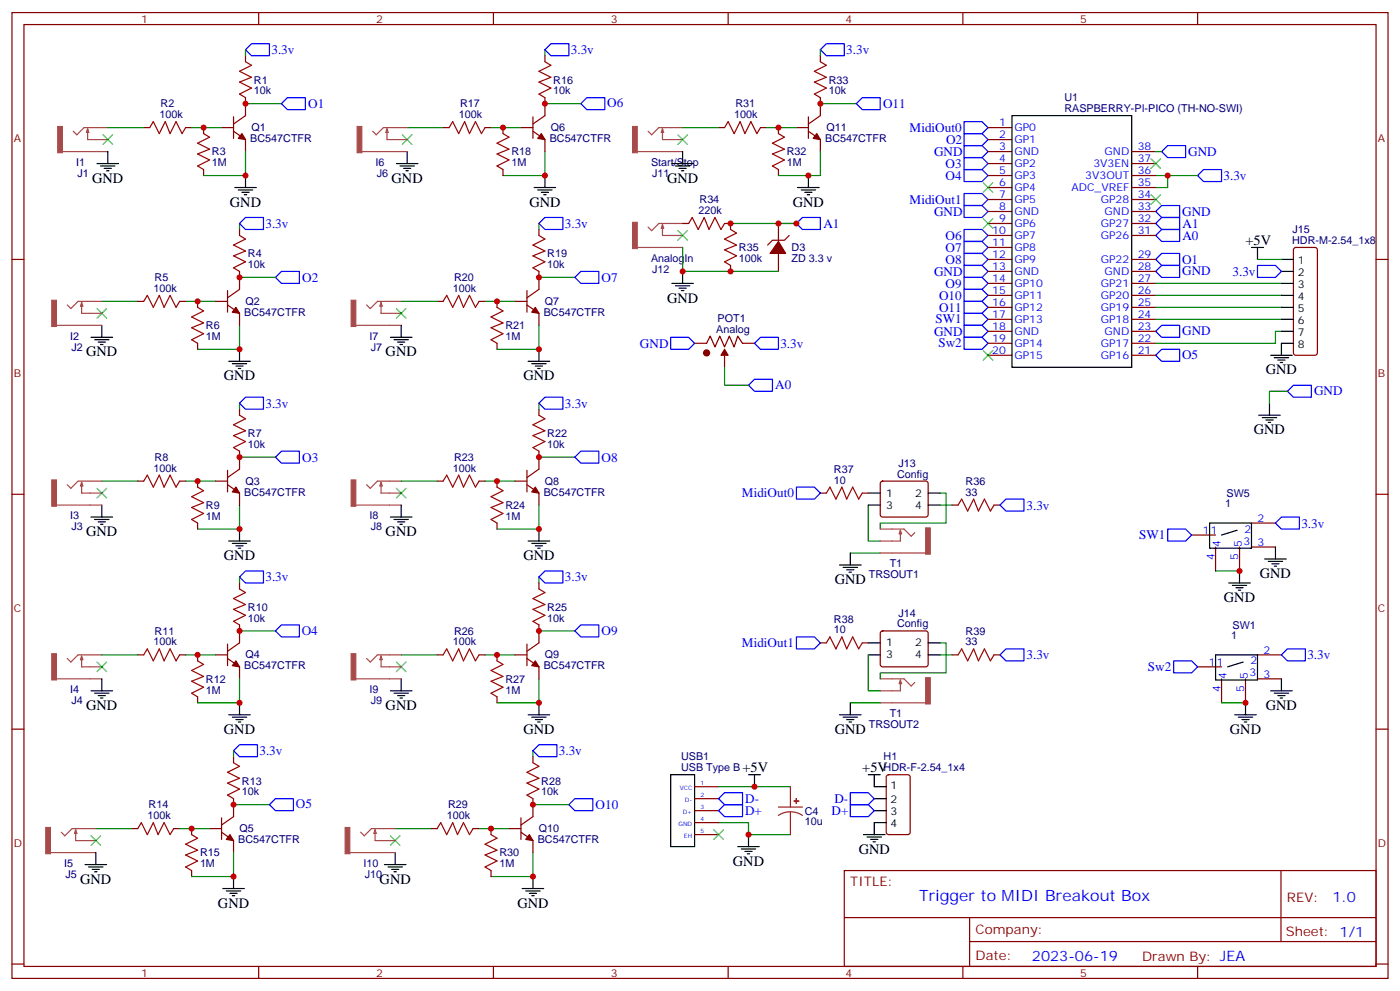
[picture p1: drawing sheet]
<svg xmlns="http://www.w3.org/2000/svg" width="412mm" height="292mm" viewBox="0 0 412 292" stroke-linecap="round" stroke-linejoin="round" font-family="sans-serif">
<g fill="none" stroke="#870000" stroke-width=".35">
<path d="M3.5 3.7h405.4v284.3h-405.4zM7.1 7.2h398.2v277.3h-398.2zM72.3 16.4v1.8M76.2 3.7v3.5M145.3 3.7v3.5M160.5 16.4v1.8M214.5 3.7v3.5M283.6 3.7v3.5M352.8 3.7v3.5M42.3 37.6h1.8M54.7 37.6h1.7M60 37.6v1.7"/>
<path d="M65.3 37.6h3.5M68.8 38.6l3.5 2.5v3.5M68.8 34.4v6.3M72.3 28.8v5.2l-3.5 2.5M130.5 37.6h1.8M142.9 37.6h1.7M148.2 37.6v1.7M153.5 37.6h3.5M157 34.4v6.3M157 38.6l3.5 2.5v3.5M160.5 28.8v5.2l-3.5 2.5M60 49.9v1.8"/>
<path d="M148.2 49.9v1.8M3.5 76.4h3.6M70.6 67.6v1.7M70.6 79.9v5.3l-3.6 2.5M158.7 67.6v1.7M158.7 79.9v5.3l-3.5 2.5M405.3 76.4h3.6M40.6 88.7h1.7M52.9 88.7h1.8M58.2 88.7v1.8M63.5 88.7h3.5M67 89.8l3.6 2.5v3.5"/>
<path d="M67 85.5v6.4M128.8 88.7h1.7M141.1 88.7h1.8M146.4 88.7v1.8M151.7 88.7h3.5M155.2 89.8l3.5 2.5v3.5M155.2 85.5v6.4M58.2 101.1v1.7M146.4 101.1v1.7M204.6 101.1h3.5M213.4 104.6v3.5M218.7 101.1h3.5"/>
<path d="M67 138.5v6.3M70.6 120.5v1.7M70.6 132.8v5.3l-3.6 2.5M155.2 138.5v6.3M158.7 120.5v1.7M158.7 132.8v5.3l-3.5 2.5M3.5 145.5h3.6M40.6 141.6h1.7M52.9 141.6h1.8M58.2 141.6v1.8M58.2 154v1.8M63.5 141.6h3.5"/>
<path d="M67 142.7l3.6 2.5v3.5M128.8 141.6h1.7M141.1 141.6h1.8M146.4 141.6v1.8M146.4 154v1.8M151.7 141.6h3.5M155.2 142.7l3.5 2.5v3.5M405.3 145.5h3.6M70.6 171.6v1.8M158.7 171.6v1.8M40.6 192.8h1.7M52.9 192.8h1.8"/>
<path d="M58.2 192.8v1.8M63.5 192.8h3.5M67 193.9l3.6 2.4v3.5M67 189.6v6.4M70.6 184v5.3l-3.6 2.4M128.8 192.8h1.7M141.1 192.8h1.8M146.4 192.8v1.8M151.7 192.8h3.5M155.2 193.9l3.5 2.4v3.5M155.2 189.6v6.4M158.7 184v5.3l-3.5 2.4"/>
<path d="M3.5 214.7h3.6M58.2 205.1v1.8M146.4 205.1v1.8M405.3 214.7h3.6M68.8 222.8v1.7M68.8 235.1v5.3l-3.5 2.5M157 222.8v1.7M157 235.1v5.3l-3.5 2.5M38.8 243.9h1.8M51.2 243.9h1.7M56.4 243.9v1.8M56.4 256.3v1.8"/>
<path d="M61.7 243.9h3.6M65.3 245l3.5 2.5v3.5M65.3 240.8v6.3M127 243.9h1.8M139.3 243.9h1.8M144.6 243.9v1.8M144.6 256.3v1.8M149.9 243.9h3.6M153.5 245l3.5 2.5v3.5M153.5 240.8v6.3M248.7 256.3h156.6v28.2h-156.6zM377.3 256.3v20.9"/>
<path d="M248.7 270.1h156.5M285.6 277.2h119.6M285.6 270.1v14.2M3.5 283.8h3.6M76.2 284.5v3.5M145.3 284.5v3.5M214.5 284.5v3.5M283.6 284.5v3.5M352.8 284.5v3.5M405.3 283.8h3.6"/>
</g>
<g fill="#870000" stroke="#870000" stroke-width=".35">
<path d="M71.3 39.3l1 1.8-2.1-.4z"/>
<path d="M69.5 90.5l1.1 1.8-2.2-.4z"/>
<path d="M69.5 143.4l1.1 1.8-2.2-.4z"/>
<path d="M69.5 194.6l1.1 1.7-2.2-.3z"/>
<path d="M67.7 245.7l1.1 1.8-2.1-.4z"/>
<path d="M155.9 245.7l1.1 1.8-2.1-.4z"/>
<path d="M157.7 194.6l1 1.7-2.1-.3z"/>
<path d="M157.7 143.4l1 1.8-2.1-.4z"/>
<path d="M157.7 90.5l1 1.8-2.1-.4z"/>
<path d="M159.5 39.3l1 1.8-2.1-.4z"/>
</g>
<g fill="none" stroke="#a64a4a" stroke-width=".35">
<path d="M25.8 37.9v3.2h5.9M25.8 37.9l.4 1.1h-.7zM31.7 37.6h-6.9l-2.2 2.1-1-1.1M114 37.9v3.2h5.9M114 37.9l.4 1.1h-.7zM119.9 37.6h-7l-2.1 2.1-1-1.1M18.4 44.6h13.3M106.6 44.6h13.3M16.6 95.8h13.4M24 89.1v3.2h6M24 89.1l.4 1h-.7zM30 88.7h-7l-2.1 2.1-1.1-1"/>
<path d="M104.8 95.8h13.4M112.2 89.1v3.2h6M112.2 89.1l.4 1h-.7zM118.2 88.7h-7l-2.1 2.1-1.1-1M16.6 148.7h13.4M24 142v3.2h6M24 142l.4 1.1h-.7zM30 141.6h-7l-2.1 2.2-1.1-1.1M104.8 148.7h13.4M112.2 142v3.2h6M112.2 142l.4 1.1h-.7zM118.2 141.6h-7l-2.1 2.2-1.1-1.1"/>
<path d="M16.6 199.8h13.4M24 193.1v3.2h6M24 193.1l.4 1.1h-.7zM30 192.8h-7l-2.1 2.1-1.1-1M104.8 199.8h13.4M112.2 193.1v3.2h6M112.2 193.1l.4 1.1h-.7zM118.2 192.8h-7l-2.1 2.1-1.1-1M14.9 251h13.3M22.3 244.3v3.2h5.9M22.3 244.3l.3 1.1h-.7zM28.2 243.9h-7l-2.1 2.2-1.1-1.1"/>
<path d="M103.1 251h13.3M110.5 244.3v3.2h5.9M110.5 244.3l.3 1.1h-.7zM116.4 243.9h-7l-2.1 2.2-1.1-1.1"/>
</g>
<g fill="#a64a4a" stroke="#a64a4a" stroke-width=".29">
<path d="M17 37.2h1.4v7.8h-1.4z"/>
<path d="M15.2 88.4h1.4v7.7h-1.4z"/>
<path d="M15.2 141.3h1.4v7.7h-1.4z"/>
<path d="M15.2 192.4h1.4v7.8h-1.4z"/>
<path d="M13.5 243.6h1.4v7.8h-1.4z"/>
<path d="M101.7 243.6h1.4v7.8h-1.4z"/>
<path d="M103.4 192.4h1.4v7.8h-1.4z"/>
<path d="M103.4 141.3h1.4v7.7h-1.4z"/>
<path d="M103.4 88.4h1.4v7.7h-1.4z"/>
<path d="M105.2 37.2h1.4v7.8h-1.4z"/>
</g>
<g fill="none" stroke="#a10000" stroke-width=".35">
<path d="M72.3 18.2l1.8 1-3.5 1.8 3.5 1.8-3.5 1.4 3.5 1.7-3.5 1.8 1.7 1.1M160.5 18.2l1.8 1-3.6 1.8 3.6 1.8-3.6 1.4 3.6 1.7-3.6 1.8 1.8 1.1M44.1 37.6l1.1-1.8 1.7 3.5 1.8-3.5 1.4 3.5 1.8-3.5 1.7 3.5 1.1-1.7M60 39.3l1.7 1.1-3.5 1.8 3.5 1.7-3.5 1.4 3.5 1.8-3.5 1.8 1.8 1M132.3 37.6l1-1.8 1.8 3.5 1.8-3.5 1.4 3.5 1.8-3.5 1.7 3.5 1.1-1.7M148.2 39.3l1.7 1.1-3.5 1.8 3.5 1.7-3.5 1.4 3.5 1.8-3.5 1.8 1.8 1M70.6 69.3l1.7 1.1-3.5 1.7 3.5 1.8-3.5 1.4 3.5 1.8-3.5 1.7 1.8 1.1M158.7 69.3l1.8 1.1-3.5 1.7 3.5 1.8-3.5 1.4 3.5 1.8-3.5 1.7 1.7 1.1M42.3 88.7l1.1-1.7 1.8 3.5 1.7-3.5 1.4 3.5 1.8-3.5 1.8 3.5 1-1.8M58.2 90.5l1.8 1-3.6 1.8 3.6 1.8-3.6 1.4 3.6 1.7-3.6 1.8 1.8 1.1M130.5 88.7l1.1-1.7 1.7 3.5 1.8-3.5 1.4 3.5 1.8-3.5 1.8 3.5 1-1.8M146.4 90.5l1.8 1-3.6 1.8 3.6 1.8-3.6 1.4 3.6 1.7-3.6 1.8 1.8 1.1"/>
<path d="M70.6 122.2l1.7 1.1-3.5 1.8 3.5 1.7-3.5 1.4 3.5 1.8-3.5 1.8 1.8 1M158.7 122.2l1.8 1.1-3.5 1.8 3.5 1.7-3.5 1.4 3.5 1.8-3.5 1.8 1.7 1M42.3 141.6l1.1-1.7 1.8 3.5 1.7-3.5 1.4 3.5 1.8-3.5 1.8 3.5 1-1.8M58.2 143.4l1.8 1.1-3.6 1.7 3.6 1.8-3.6 1.4 3.6 1.8-3.6 1.7 1.8 1.1M130.5 141.6l1.1-1.7 1.7 3.5 1.8-3.5 1.4 3.5 1.8-3.5 1.8 3.5 1-1.8M146.4 143.4l1.8 1.1-3.6 1.7 3.6 1.8-3.6 1.4 3.6 1.8-3.6 1.7 1.8 1.1M70.6 173.4l1.7 1-3.5 1.8 3.5 1.8-3.5 1.4 3.5 1.8-3.5 1.7 1.8 1.1M158.7 173.4l1.8 1-3.5 1.8 3.5 1.8-3.5 1.4 3.5 1.8-3.5 1.7 1.7 1.1M42.3 192.8l1.1-1.8 1.8 3.6 1.7-3.6 1.4 3.6 1.8-3.6 1.8 3.6 1-1.8M58.2 194.6l1.8 1-3.6 1.8 3.6 1.7-3.6 1.5 3.6 1.7-3.6 1.8 1.8 1M130.5 192.8l1.1-1.8 1.7 3.6 1.8-3.6 1.4 3.6 1.8-3.6 1.8 3.6 1-1.8M146.4 194.6l1.8 1-3.6 1.8 3.6 1.7-3.6 1.5 3.6 1.7-3.6 1.8 1.8 1"/>
<path d="M68.8 224.5l1.8 1.1-3.6 1.8 3.6 1.7-3.6 1.4 3.6 1.8-3.6 1.8 1.8 1M157 224.5l1.7 1.1-3.5 1.8 3.5 1.7-3.5 1.4 3.5 1.8-3.5 1.8 1.8 1M40.6 243.9l1-1.7 1.8 3.5 1.8-3.5 1.4 3.5 1.7-3.5 1.8 3.5 1.1-1.8M56.4 245.7l1.8 1.1-3.5 1.7 3.5 1.8-3.5 1.4 3.5 1.8-3.5 1.7 1.7 1.1M128.8 243.9l1-1.7 1.8 3.5 1.7-3.5 1.5 3.5 1.7-3.5 1.8 3.5 1-1.8M144.6 245.7l1.8 1.1-3.5 1.7 3.5 1.8-3.5 1.4 3.5 1.8-3.5 1.7 1.7 1.1"/>
</g>
<g fill="none" stroke="#3c3" stroke-width=".35">
<path d="M30.3 39.7l2.9 2.8M33.2 39.7l-2.9 2.8M118.5 39.7l2.9 2.8M121.4 39.7l-2.9 2.8M28.6 90.8l2.8 2.9M31.4 90.8l-2.8 2.9M116.8 90.8l2.8 2.9M119.6 90.8l-2.8 2.9M28.6 143.8l2.8 2.8M31.4 143.8l-2.8 2.8M116.8 143.8l2.8 2.8M119.6 143.8l-2.8 2.8"/>
<path d="M28.6 194.9l2.8 2.8M31.4 194.9l-2.8 2.8M116.8 194.9l2.8 2.8M119.6 194.9l-2.8 2.8M26.8 246.1l2.8 2.8M29.6 246.1l-2.8 2.8M115 246.1l2.8 2.8M117.8 246.1l-2.8 2.8"/>
</g>
<g fill="none" stroke="#008700" stroke-width=".35">
<path d="M72.3 14.6v1.8M160.5 14.6v1.8M31.7 37.6h10.6M56.4 37.6h8.9M72.3 30.5h10.6M119.9 37.6h10.6M144.6 37.6h8.9M160.5 30.5h10.6M72.3 44.6v7.1h-12.3M160.5 44.6v7.1h-12.3M340.4 51.7h12.4M70.6 65.8v1.8"/>
<path d="M158.7 65.8v1.8M30 88.7h10.6M54.7 88.7h8.8M70.6 95.8v7h-12.4M70.6 81.7h10.5M118.2 88.7h10.6M142.9 88.7h8.8M158.7 95.8v7h-12.3M158.7 81.7h10.6M70.6 118.7v1.8M158.7 118.7v1.8M70.6 134.6h10.5"/>
<path d="M158.7 134.6h10.6M30 141.6h10.6M54.7 141.6h8.8M70.6 148.7v7.1h-12.4M118.2 141.6h10.6M142.9 141.6h8.8M158.7 148.7v7.1h-12.3M70.6 169.9v1.7M158.7 169.9v1.7M30 192.8h10.6M54.7 192.8h8.8M70.6 199.8v7.1h-12.4"/>
<path d="M70.6 185.7h10.5M118.2 192.8h10.6M142.9 192.8h8.8M158.7 199.8v7.1h-12.3M158.7 185.7h10.6M68.8 221v1.8M68.8 236.9h10.6M157 236.9h10.6M157 221v1.8M28.2 243.9h10.6M52.9 243.9h8.8M68.8 251v7.1h-12.4"/>
<path d="M116.4 243.9h10.6M141.1 243.9h8.8M157 251v7.1h-12.4"/>
</g>
<g fill="none" stroke="#000" stroke-width=".35">
<path d="M28.6 48.2h6.3M29.6 48.9h4.3M30.7 49.6h2.1M31.4 50.3h.7M31.7 44.6v3.6M69.1 55.2h6.4M70.2 55.9h4.2M71.3 56.6h2.1M72 57.3h.7M72.3 51.7v3.5M116.8 48.2h6.3M117.8 48.9h4.3"/>
<path d="M118.9 49.6h2.1M119.6 50.3h.7M119.9 44.6v3.6M157.3 55.2h6.4M158.4 55.9h4.2M159.5 56.6h2.1M160.2 57.3h.7M160.5 51.7v3.5M26.8 99.3h6.4M30 95.8v3.5M115 99.3h6.4M118.2 95.8v3.5"/>
<path d="M27.9 100h4.2M28.9 100.7h2.1M29.6 101.4h.7M67.4 106.4h6.3M68.4 107.1h4.3M69.5 107.8h2.1M70.2 108.5h.7M70.6 102.8v3.6M116.1 100h4.2M117.1 100.7h2.1M117.8 101.4h.7M155.6 106.4h6.3"/>
<path d="M156.6 107.1h4.3M157.7 107.8h2.1M158.4 108.5h.7M158.7 102.8v3.6M373.9 118.7v3.5M370.8 122.2h6.3M371.8 122.9h4.3M372.9 123.6h2.1M373.6 124.4h.7M26.8 152.2h6.4M27.9 152.9h4.2M28.9 153.6h2.1"/>
<path d="M29.6 154.3h.7M30 148.7v3.5M67.4 159.3h6.3M68.4 160h4.3M70.6 155.8v3.5M115 152.2h6.4M116.1 152.9h4.2M117.1 153.6h2.1M117.8 154.3h.7M118.2 148.7v3.5M155.6 159.3h6.3M156.6 160h4.3"/>
<path d="M158.7 155.8v3.5M69.5 160.7h2.1M70.2 161.4h.7M157.7 160.7h2.1M158.4 161.4h.7M30 199.8v3.6M118.2 199.8v3.6M26.8 203.4h6.4M27.9 204.1h4.2M28.9 204.8h2.1M29.6 205.5h.7M67.4 210.4h6.3"/>
<path d="M68.4 211.1h4.3M69.5 211.8h2.1M70.2 212.5h.7M70.6 206.9v3.5M115 203.4h6.4M116.1 204.1h4.2M117.1 204.8h2.1M117.8 205.5h.7M155.6 210.4h6.3M156.6 211.1h4.3M157.7 211.8h2.1M158.4 212.5h.7"/>
<path d="M158.7 206.9v3.5M25 254.5h6.4M26.1 255.2h4.2M27.2 255.9h2.1M27.9 256.6h.7M28.2 251v3.5M68.8 258.1v3.5M113.2 254.5h6.4M114.3 255.2h4.2M115.4 255.9h2.1M116.1 256.6h.7M116.4 251v3.5"/>
<path d="M157 258.1v3.5M65.6 261.6h6.4M66.7 262.3h4.2M67.7 263h2.1M68.4 263.7h.7M153.8 261.6h6.4M154.9 262.3h4.2M155.9 263h2.1M156.6 263.7h.7"/>
</g>
<g fill="none" stroke="#00f" stroke-width=".35">
<path d="M72.3 14.6l1.8-1.7h5.3v3.5h-5.3zM160.5 14.6l1.8-1.7h5.3v3.5h-5.3zM84.7 28.8h5.3v3.5h-5.3l-1.8-1.8zM172.9 28.8h5.3v3.5h-5.3l-1.8-1.8zM284 42.9h5.3l1.7 1.7-1.7 1.8h-5.3zM342.2 44.6l1.8-1.7h5.2v3.5h-5.2zM354.5 49.9h5.3v3.5h-5.3l-1.7-1.7zM70.6 65.8l1.7-1.8h5.3v3.6h-5.3zM158.7 65.8l1.8-1.8h5.3v3.6h-5.3zM284 78.1h5.3l1.7 1.8-1.7 1.8h-5.3zM284 60.5h5.3l1.7 1.8-1.7 1.7h-5.3zM340.4 62.3l1.8-1.8h5.3v3.5h-5.3z"/>
<path d="M342.2 78.1h5.3v3.6h-5.3l-1.8-1.8zM81.1 81.7l1.8-1.8h5.3v3.5h-5.3zM169.3 81.7l1.8-1.8h5.3v3.5h-5.3zM284 95.8h5.3l1.7 1.7-1.7 1.8h-5.3zM342.2 95.8h5.3v3.5h-5.3l-1.8-1.8zM70.6 118.7l1.7-1.8h5.3v3.6h-5.3zM158.7 118.7l1.8-1.8h5.3v3.6h-5.3zM379.2 115.2l1.8-1.8h5.3v3.5h-5.3zM81.1 134.6l1.8-1.8h5.3v3.5h-5.3zM169.3 134.6l1.8-1.8h5.3v3.5h-5.3zM70.6 169.9l1.7-1.8h5.3v3.5h-5.3zM158.7 169.9l1.8-1.8h5.3v3.5h-5.3z"/>
<path d="M81.1 185.7l1.8-1.7h5.3v3.5h-5.3zM169.3 185.7l1.8-1.7h5.3v3.5h-5.3zM68.8 221l1.8-1.7h5.2v3.5h-5.2zM79.4 236.9l1.7-1.8h5.3v3.6h-5.3zM157 221l1.7-1.7h5.3v3.5h-5.3zM169.3 235.1h5.3v3.6h-5.3l-1.7-1.8z"/>
</g>
<circle cx="208.1" cy="103.9" r=".88" fill="#600" stroke="#600" stroke-width=".35"/>
<path d="M208.1 101.1l1.1-2.1 1.4 3.1 1.4-3.1 1.4 3.1 1.4-3.1 1.5 3.1 1-3.1 1.4 2.1" fill="none" stroke="#600" stroke-width=".35"/>
<path d="M213.4 102.8l1.1 1.8h-2.1z" fill="#600" stroke="#603" stroke-width=".35"/>
<g fill="none" stroke="#00f" stroke-width=".35">
<path d="M241.7 14.6l1.7-1.7h5.3v3.5h-5.3zM252.2 30.5l1.8-1.7h5.3v3.5h-5.3zM284 35.8h5.3l1.7 1.8-1.7 1.7h-5.3zM284 39.3h5.3l1.7 1.8-1.7 1.8h-5.3zM284 57h5.3l1.7 1.7-1.7 1.8h-5.3zM284 46.4h5.3l1.7 1.8-1.7 1.7h-5.3zM284 49.9h5.3l1.7 1.8-1.7 1.7h-5.3zM234.6 65.8l1.8-1.8h5.3v3.6h-5.3zM284 67.6h5.3l1.7 1.7-1.7 1.8h-5.3zM284 71.1h5.3l1.7 1.7-1.7 1.8h-5.3zM284 74.6h5.3l1.7 1.8-1.7 1.7h-5.3zM340.4 69.3l1.8-1.7h5.3v3.5h-5.3z"/>
<path d="M340.4 76.4l1.8-1.8h5.3v3.5h-5.3zM342.2 64h5.3v3.6h-5.3l-1.8-1.8zM370.4 78.1h5.3l1.8 1.8-1.8 1.8h-5.3zM197.6 99.3h5.2l1.8 1.8-1.8 1.7h-5.2zM284 81.7h5.3l1.7 1.7-1.7 1.8h-5.3zM284 85.2h5.3l1.7 1.8-1.7 1.7h-5.3zM284 88.7h5.3l1.7 1.8-1.7 1.8h-5.3zM284 92.3h5.3l1.7 1.7-1.7 1.8h-5.3zM284 99.3h5.3l1.7 1.8-1.7 1.7h-5.3zM220.5 113.4l1.7-1.7h5.3v3.5h-5.3zM222.2 101.1l1.8-1.8h5.3v3.5h-5.3zM342.2 102.8h5.3v3.6h-5.3l-1.8-1.8z"/>
<path d="M234.6 143.4h5.3l1.8 1.8-1.8 1.7h-5.3zM294.6 148.7l1.7-1.8h5.3v3.6h-5.3zM344 155.8h5.2l1.8 1.7-1.8 1.8h-5.2zM377.5 152.2h5.3v3.6h-5.3l-1.8-1.8zM234.6 187.5h5.3l1.8 1.8-1.8 1.7h-5.3zM294.6 192.8l1.7-1.8h5.3v3.6h-5.3zM345.7 194.6h5.3l1.8 1.7-1.8 1.8h-5.3zM377.5 192.8l1.7-1.8h5.3v3.6h-5.3zM211.7 235.1l1.7-1.7h5.3v3.5h-5.3zM211.7 238.7l1.7-1.8h5.3v3.5h-5.3zM250.5 233.4h5.3l1.7 1.7-1.7 1.8h-5.3zM250.5 236.9h5.3l1.7 1.8-1.7 1.7h-5.3z"/>
</g>
<g fill="none" stroke="#008700" stroke-width=".35">
<path d="M241.7 14.6v1.8M201.1 37.6h10.6M225.8 37.6h8.8M241.7 30.5h10.5M241.7 44.6v7.1h-12.4M340.4 44.6h1.8M344 51.7v3.5h-3.6M201.1 72.8v7.1h28.2M215.2 65.8h19.4M370.4 76.4h7.1M340.4 83.4h37.1M340.4 87h37.1"/>
<path d="M340.4 90.5h37.1M340.4 94h37.1M377.5 97.5h-1.8v3.6h-35.3M213.4 108.1v5.3h7.1M379.2 115.2h-5.3v3.5M255.8 148.7v10.6h3.5M276.9 145.2h1.8v8.8h-19.4v1.8M276.9 148.7h3.6M250.5 162.8h8.8M358.1 168.1h7M255.8 192.8v10.6h3.5M276.9 189.3h1.8v8.8h-19.4v1.7"/>
<path d="M276.9 192.8h3.6M250.5 206.9h8.8M359.8 206.9h7.1M211.7 231.6h21.1M211.7 242.2h8.8v3.5h12.3"/>
</g>
<g fill="none" stroke="#a64a4a" stroke-width=".35">
<path d="M195.1 37.9v3.2h6M195.1 37.9l.4 1.1h-.7zM201.1 37.6h-7l-2.1 2.1-1.1-1.1M187.7 44.6h13.4M187.7 72.8h13.4M195.1 66.1v3.2h6M195.1 66.1l.4 1.1h-.7zM201.1 65.8h-7l-2.1 2.1-1.1-1M259.3 155.8h7l2.1 2.1 1.1-1.1M265.2 156.1v3.2h-5.9M265.2 156.1l.4 1.1h-.7zM259.3 162.8h13.3"/>
<path d="M259.3 199.8h7l2.1 2.2 1.1-1.1M259.3 206.9h13.3M265.2 200.2v3.2h-5.9M265.2 200.2l.4 1.1h-.7z"/>
</g>
<g fill="#a64a4a" stroke="#a64a4a" stroke-width=".29">
<path d="M186.3 65.4h1.4v7.8h-1.4z"/>
<path d="M186.3 37.2h1.4v7.8h-1.4z"/>
<path d="M272.6 155.4h1.5v7.8h-1.5z"/>
<path d="M272.6 199.5h1.5v7.8h-1.5z"/>
</g>
<g fill="none" stroke="#3c3" stroke-width=".35">
<path d="M199.7 39.7l2.8 2.8M202.5 39.7l-2.8 2.8M289.6 53.8l2.9 2.8M292.5 53.8l-2.9 2.8M339 57.3l2.8 2.8M339 46.7l2.8 2.9M341.8 57.3l-2.8 2.8M341.8 46.7l-2.8 2.9M199.7 67.9l2.8 2.8M202.5 67.9l-2.8 2.8M289.6 64.4l2.9 2.8M292.5 64.4l-2.9 2.8"/>
<path d="M289.6 103.2l2.9 2.8M292.5 103.2l-2.9 2.8M210.3 244.3l2.8 2.8M213.1 244.3l-2.8 2.8"/>
</g>
<g fill="none" stroke="#870000" stroke-width=".35">
<path d="M241.7 16.4v1.8M211.7 37.6h1.7M224 37.6h1.8M229.3 37.6v1.7M234.6 37.6h3.5M238.1 38.6l3.6 2.5v3.5M238.1 34.4v6.3M241.7 28.8v5.2l-3.6 2.5M291 37.6h7.1M229.3 49.9v1.8M291 41.1h7.1M291 44.6h7.1"/>
<path d="M291 48.2h7.1M291 51.7h7.1M291 55.2h7.1M291 58.7h7.1M333.4 44.6h7M333.4 48.2h7M333.4 51.7h7M333.4 55.2h7M333.4 58.7h7M201.1 65.8h1.7M213.4 65.8h1.8v1.8M215.2 78.1v1.8"/>
<path d="M229.3 65.8v5.3M229.3 74.6v5.3M232.5 69.3l-1.4 1.4h-3.6l-1.4 1.4M291 65.8h7.1M291 62.3h7.1M291 69.3h7.1M291 72.8h7.1M291 76.4h7.1M291 79.9h7.1M333.4 65.8h7M333.4 62.3h7M333.4 69.3h7"/>
<path d="M333.4 76.4h7M333.4 79.9h7M381.2 73.1l.5-.3h5.6l.5 .3 .3 .5v30.3l-.3 .5-.5 .2h-5.6l-.5-.2-.2-.5v-30.3zM291 83.4h7.1M291 87h7.1M291 90.5h7.1M291 94h7.1M291 97.5h7.1M333.4 83.4h7M333.4 87h7M333.4 90.5h7M333.4 94h7"/>
<path d="M333.4 97.5h7M291 101.1h7.1M291 104.6h7.1M333.4 101.1h7M333.4 104.6h7M241.7 145.2h1.7M254 145.2h1.8M259.5 141.8l.5-.2h12.7l.5 .2 .2 .5-.1 9.5-.6 .4h-13l-.4-.7v-9.2zM280.5 148.7h1.7M292.8 148.7h1.8M351 157.5h7.1M368.7 154h7"/>
<path d="M358.1 161v7.1M365.1 161v7.1M368.7 161h7M241.7 189.3h1.7M254 189.3h1.8M259.5 185.9l.5-.2h12.7l.5 .2 .2 .5-.1 9.5-.6 .4h-13l-.4-.7v-9.2zM280.5 192.8h1.7M292.8 192.8h1.8M352.8 196.3h7M359.8 199.8v7.1M366.9 199.8v7.1M370.4 192.8h7.1"/>
<path d="M370.4 199.8h7.1M204.6 231.6h7.1M204.6 235.1h7.1M204.6 238.7h7.1M261.3 228.3l.5-.2h5.6l.7 .4v16.5l-.5 .7h-5.8l-.7-.5v-16.4zM204.6 242.2h7.1M204.6 245.7h7.1"/>
</g>
<g fill="#870000" stroke="#870000" stroke-width=".35">
<path d="M229.3 71.1l2.1 3.5h-4.6z"/>
<path d="M240.6 39.3l1.1 1.8-2.2-.4z"/>
</g>
<g fill="none" stroke="#000" stroke-width=".35">
<path d="M298.1 34h35.3v74.1h-35.3zM197.9 48.2h6.4M199 48.9h4.2M200 49.6h2.1M200.7 50.3h.7M201.1 44.6v3.6M234.9 55.2h6.4M236 55.9h4.2M237.1 56.6h2.1M237.8 57.3h.7M238.1 51.7v3.5M201.1 79.9v3.5"/>
<path d="M368.7 72.8h3.5M370.4 72.8v3.6M377.5 76.4h3.5M377.5 79.9h3.5M197.9 83.4h6.4M199 84.1h4.2M200 84.8h2.1M200.7 85.5h.7M377.5 83.4h3.5M377.5 87h3.5M377.5 90.5h3.5M377.5 94h3.5"/>
<path d="M377.5 97.5h3.5M374.3 104.6h6.3M375.4 105.3h4.2M376.4 106h2.1M377.1 106.7h.7M381 101.1h-3.5v3.5M255.8 145.2h3.5M255.8 148.7h3.5M273.4 145.2h3.5M273.4 148.7h3.5M356.3 154h12.4v7.4h-12.4zM364.4 156.1l-4.6 1.4"/>
<path d="M247.3 166.3h6.3M248.4 167h4.2M249.4 167.7h2.1M250.1 168.5h.7M250.5 162.8v3.5M361.9 171.6h6.4M363 172.3h4.2M364.1 173h2.1M364.8 173.7h.7M365.1 168.1v3.5M372.5 164.6h6.4M373.6 165.3h4.2"/>
<path d="M374.6 166h2.2M375.4 166.7h.7M375.7 161v3.6M255.8 189.3h3.5M255.8 192.8h3.5M273.4 189.3h3.5M273.4 192.8h3.5M358.1 192.8h12.3v7.4h-12.3zM366.2 194.9l-4.6 1.4M377.5 199.8v3.6M247.3 210.4h6.3M248.4 211.1h4.2"/>
<path d="M249.4 211.8h2.1M250.1 212.5h.7M250.5 206.9v3.5M363.7 210.4h6.4M364.8 211.1h4.2M365.8 211.8h2.1M366.5 212.5h.7M366.9 206.9v3.5M374.3 203.4h6.3M375.4 204.1h4.2M376.4 204.8h2.1M377.1 205.5h.7"/>
<path d="M197.6 228.1h7v21.1h-7zM220.5 228.1h3.5M222.2 228.1v3.5M255.8 228.1h3.5M257.5 228.1v3.5h3.6M257.5 235.1h3.6M257.5 238.7h3.6M217.3 249.2h6.4M218.4 249.9h4.2M219.4 250.6h2.1M220.1 251.4h.7M220.5 245.7v3.5"/>
<path d="M254.4 245.7h6.3M255.4 246.4h4.2M256.5 247.1h2.1M257.2 247.8h.7M261.1 242.2h-3.6v3.5"/>
</g>
<path d="M241.7 18.2l1.7 1-3.5 1.8 3.5 1.8-3.5 1.4 3.5 1.7-3.5 1.8 1.8 1.1M213.4 37.6l1.1-1.8 1.8 3.5 1.7-3.5 1.4 3.5 1.8-3.5 1.8 3.5 1-1.7M229.3 39.3l1.8 1.1-3.6 1.8 3.6 1.7-3.6 1.4 3.6 1.8-3.6 1.8 1.8 1M202.8 65.8l1.1-1.8 1.8 3.6 1.7-3.6 1.4 3.6 1.8-3.6 1.8 3.6 1-1.8M215.2 67.6l1.8 1-3.6 1.8 3.6 1.7-3.6 1.5 3.6 1.7-3.6 1.8 1.8 1M243.4 145.2l1.1-1.8 1.7 3.5 1.8-3.5 1.4 3.5 1.8-3.5 1.7 3.5 1.1-1.7M282.2 148.7l1.1-1.8 1.7 3.6 1.8-3.6 1.4 3.6 1.8-3.6 1.7 3.6 1.1-1.8M243.4 189.3l1.1-1.8 1.7 3.5 1.8-3.5 1.4 3.5 1.8-3.5 1.7 3.5 1.1-1.7M282.2 192.8l1.1-1.8 1.7 3.6 1.8-3.6 1.4 3.6 1.8-3.6 1.7 3.6 1.1-1.8" fill="none" stroke="#a10000" stroke-width=".35"/>
<path d="M229.3 237.6h7.1M232.8 239l-1.8 .2-1.7 .9M232.8 239l1.9 .2 1.7 .9M232.8 231.6v6M232.8 239v6.7" fill="none" stroke="#8c2424" stroke-width=".35"/>
<g fill="#8c2424" stroke="#8c2424" stroke-width=".35">
<path d="M233.9 235.8l1.4 .1z"/>
<path d="M234.6 235.1v1.4z"/>
</g>
<g fill="#c00">
<circle cx="60" cy="37.6" r=".88"/>
<circle cx="72.3" cy="51.7" r=".88"/>
<circle cx="72.3" cy="30.5" r=".88"/>
<circle cx="70.6" cy="81.7" r=".88"/>
<circle cx="70.6" cy="102.8" r=".88"/>
<circle cx="58.2" cy="88.7" r=".88"/>
<circle cx="70.6" cy="134.6" r=".88"/>
<circle cx="70.6" cy="155.8" r=".88"/>
<circle cx="58.2" cy="141.6" r=".88"/>
<circle cx="58.2" cy="192.8" r=".88"/>
<circle cx="70.6" cy="206.9" r=".88"/>
<circle cx="70.6" cy="185.7" r=".88"/>
<circle cx="56.4" cy="243.9" r=".88"/>
<circle cx="68.8" cy="258.1" r=".88"/>
<circle cx="68.8" cy="236.9" r=".88"/>
<circle cx="157" cy="236.9" r=".88"/>
<circle cx="157" cy="258.1" r=".88"/>
<circle cx="144.6" cy="243.9" r=".88"/>
<circle cx="158.8" cy="185.7" r=".88"/>
<circle cx="158.8" cy="206.9" r=".88"/>
<circle cx="146.4" cy="192.8" r=".88"/>
<circle cx="146.4" cy="141.6" r=".88"/>
<circle cx="158.8" cy="155.8" r=".88"/>
<circle cx="158.8" cy="134.6" r=".88"/>
<circle cx="146.4" cy="88.7" r=".88"/>
<circle cx="158.8" cy="102.8" r=".88"/>
<circle cx="158.8" cy="81.7" r=".88"/>
<circle cx="160.5" cy="30.5" r=".88"/>
<circle cx="160.5" cy="51.7" r=".88"/>
<circle cx="148.2" cy="37.6" r=".88"/>
<circle cx="229.3" cy="37.6" r=".88"/>
<circle cx="241.7" cy="30.5" r=".88"/>
<circle cx="201.1" cy="79.9" r=".88"/>
<circle cx="215.2" cy="79.9" r=".88"/>
<circle cx="215.2" cy="65.8" r=".88"/>
<circle cx="229.3" cy="65.8" r=".88"/>
<circle cx="234.6" cy="65.8" r=".88"/>
<circle cx="365.1" cy="168.1" r=".88"/>
<circle cx="366.9" cy="206.9" r=".88"/>
<circle cx="344" cy="51.7" r=".88"/>
<circle cx="238.1" cy="51.7" r=".88"/>
<circle cx="220.5" cy="245.7" r=".88"/>
<circle cx="222.3" cy="231.6" r=".88"/>
</g>
<text font-size="4.6" fill="#00f" x="270.8" y="265.3">Trigger to MIDI Breakout Box</text>
<g font-size="4.2">
<text x="27.2" y="53.8">GND</text>
<text x="115.4" y="53.8">GND</text>
<text x="196.5" y="53.8">GND</text>
<text x="67.7" y="60.9">GND</text>
<text x="155.9" y="60.9">GND</text>
<text x="233.5" y="60.9">GND</text>
<text x="366.9" y="72.1">+5V</text>
<text x="196.5" y="89.1">GND</text>
<text x="25.4" y="105">GND</text>
<text x="113.6" y="105">GND</text>
<text x="66" y="112">GND</text>
<text x="154.2" y="112">GND</text>
<text x="372.9" y="110.2">GND</text>
<text x="369.4" y="127.9">GND</text>
<text x="25.4" y="157.9">GND</text>
<text x="113.6" y="157.9">GND</text>
<text x="66" y="164.9">GND</text>
<text x="154.2" y="164.9">GND</text>
<text x="245.9" y="172">GND</text>
<text x="371.1" y="170.2">GND</text>
<text x="360.5" y="177.3">GND</text>
<text x="25.4" y="209">GND</text>
<text x="113.6" y="209">GND</text>
<text x="372.9" y="209">GND</text>
<text x="66" y="216.1">GND</text>
<text x="154.2" y="216.1">GND</text>
<text x="245.9" y="216.1">GND</text>
<text x="362.3" y="216.1">GND</text>
<text x="218.7" y="227.4">+5V</text>
<text x="254" y="227.4">+5V</text>
<text x="252.9" y="251.4">GND</text>
<text x="215.9" y="254.9">GND</text>
<text x="23.6" y="260.2">GND</text>
<text x="111.8" y="260.2">GND</text>
<text x="64.2" y="267.2">GND</text>
<text x="152.4" y="267.2">GND</text>
</g>
<g font-size="4.2" fill="#00f">
<text x="392.5" y="265.6">1.0</text>
<text x="304" y="282.9">2023-06-19</text>
</g>
<g font-size="3.9" fill="#00f">
<text x="80" y="16">3.3v</text>
<text x="168.1" y="16">3.3v</text>
<text x="249.3" y="16">3.3v</text>
<text x="90.8" y="31.8">O1</text>
<text x="178.9" y="31.6">O6</text>
<text x="260.1" y="31.8">O11</text>
<text x="268" y="38.8">MidiOut0</text>
<text x="275.1" y="45.9">GND</text>
<text x="278.7" y="42.3">O2</text>
<text x="350" y="45.8">GND</text>
<text x="278.5" y="49.4">O3</text>
<text x="278.5" y="53">O4</text>
<text x="360.4" y="53">3.3v</text>
<text x="268" y="59.9">MidiOut1</text>
<text x="275.1" y="63.5">GND</text>
<text x="348.3" y="63.5">GND</text>
<text x="78.2" y="67.1">3.3v</text>
<text x="166.4" y="67.1">3.3v</text>
<text x="242.5" y="67">A1</text>
<text x="278.5" y="70.6">O6</text>
<text x="348.3" y="70.5">A0</text>
<text x="348.4" y="67">A1</text>
<text x="278.5" y="74.1">O7</text>
<text x="278.5" y="77.6">O8</text>
<text x="348.2" y="77.7">O1</text>
<text x="89" y="83">O2</text>
<text x="177.2" y="83">O7</text>
<text x="275.1" y="81.2">GND</text>
<text x="348.3" y="81.1">GND</text>
<text x="363.1" y="81.2">3.3v</text>
<text x="276.6" y="88.2">O10</text>
<text x="278.5" y="84.7">O9</text>
<text x="275.6" y="95.2">SW1</text>
<text x="276.6" y="91.8">O11</text>
<text x="275.1" y="98.8">GND</text>
<text x="348.3" y="98.7">GND</text>
<text x="188.5" y="102.3">GND</text>
<text x="229.9" y="102.4">3.3v</text>
<text x="276.4" y="102.3">Sw2</text>
<text x="348.2" y="105.8">O5</text>
<text x="228.4" y="114.6">A0</text>
<text x="387.1" y="116.4">GND</text>
<text x="78.2" y="120">3.3v</text>
<text x="166.4" y="120">3.3v</text>
<text x="89" y="135.9">O3</text>
<text x="177.2" y="135.9">O8</text>
<text x="218.6" y="146.3">MidiOut0</text>
<text x="302.4" y="150">3.3v</text>
<text x="383.3" y="155.3">3.3v</text>
<text x="335.5" y="158.7">SW1</text>
<text x="78.2" y="171.2">3.3v</text>
<text x="166.4" y="171.2">3.3v</text>
<text x="88.9" y="186.8">O4</text>
<text x="177.2" y="187">O9</text>
<text x="218.6" y="190.4">MidiOut1</text>
<text x="302.4" y="194.1">3.3v</text>
<text x="338.1" y="197.5">Sw2</text>
<text x="385.1" y="194.1">3.3v</text>
<text x="76.4" y="222.3">3.3v</text>
<text x="164.6" y="222.3">3.3v</text>
<text x="87.1" y="238">O5</text>
<text x="175.5" y="238.2">O10</text>
<text x="219.5" y="236.5">D-</text>
<text x="244.9" y="239.9">D+</text>
<text x="245.8" y="236.4">D-</text>
<text x="219.5" y="240">D+</text>
</g>
<g font-size="3.9" fill="#800">
<text x="250.5" y="260.9">TITLE:</text>
<text x="379.1" y="265.6">REV:</text>
<text x="287.4" y="275.1">Company:</text>
<text x="378.7" y="275.7">Sheet: 1/1</text>
<text x="287.4" y="282.8">Date:</text>
<text x="336.4" y="282.8">Drawn By: JEA</text>
</g>
<g font-size="3.2" fill="#800">
<text x="41.6" y="6.7">1</text>
<text x="110.8" y="6.7">2</text>
<text x="179.9" y="6.7">3</text>
<text x="249.1" y="6.7">4</text>
<text x="318.2" y="6.7">5</text>
<text x="4.1" y="41.8">A</text>
<text x="405.9" y="41.8">A</text>
<text x="4.1" y="110.9">B</text>
<text x="405.9" y="110.9">B</text>
<text x="4.1" y="180.1">C</text>
<text x="405.9" y="180.1">C</text>
<text x="4.1" y="249.2">D</text>
<text x="405.9" y="249.2">D</text>
<text x="41.6" y="287.5">1</text>
<text x="110.8" y="287.5">2</text>
<text x="179.9" y="287.5">3</text>
<text x="249.1" y="287.5">4</text>
<text x="318.2" y="287.5">5</text>
</g>
<g font-size="3.2" fill="#000080">
<text x="74.8" y="27.8">10k</text>
<text x="74.8" y="24.6">R1</text>
<text x="163" y="27.8">10k</text>
<text x="163" y="24.6">R16</text>
<text x="244.1" y="27.8">10k</text>
<text x="244.1" y="24.6">R33</text>
<text x="313.5" y="29.7">U1</text>
<text x="47" y="34.7">100k</text>
<text x="47.3" y="31.6">R2</text>
<text x="135.2" y="34.7">100k</text>
<text x="135.5" y="31.6">R17</text>
<text x="216.3" y="34.7">100k</text>
<text x="216.7" y="31.6">R31</text>
<text x="313.5" y="32.9">RASPBERRY-PI-PICO (TH-NO-SWI)</text>
<text x="73.7" y="41.8">BC547CTFR</text>
<text x="74.1" y="38.6">Q1</text>
<text x="161.9" y="41.8">BC547CTFR</text>
<text x="162.3" y="38.6">Q6</text>
<text x="243.1" y="41.8">BC547CTFR</text>
<text x="243.4" y="38.6">Q11</text>
<text x="62.4" y="45.8">R3</text>
<text x="150.6" y="45.8">R18</text>
<text x="231.8" y="45.8">R32</text>
<text x="22.4" y="48.9">I1</text>
<text x="22.8" y="52">J1</text>
<text x="62.4" y="49">1M</text>
<text x="110.6" y="48.9">I6</text>
<text x="111" y="52">J6</text>
<text x="150.6" y="49">1M</text>
<text x="191.8" y="48.9">Start/Stop</text>
<text x="192.1" y="52">J11</text>
<text x="231.8" y="49">1M</text>
<text x="206.1" y="59.8">R34</text>
<text x="205.7" y="63">220k</text>
<text x="380.6" y="71.8">HDR-M-2.54_1x8</text>
<text x="380.7" y="68.6">J15</text>
<text x="73" y="75.7">R4</text>
<text x="161.2" y="75.7">R19</text>
<text x="191.8" y="77.1">AnalogIn</text>
<text x="217.7" y="77.2">100k</text>
<text x="217.7" y="74">R35</text>
<text x="233.2" y="77.2">ZD 3.3 v</text>
<text x="233.2" y="74">D3</text>
<text x="45.6" y="82.7">R5</text>
<text x="73" y="79">10k</text>
<text x="133.7" y="82.7">R20</text>
<text x="161.2" y="79">10k</text>
<text x="192.1" y="80.3">J12</text>
<text x="45.2" y="85.9">100k</text>
<text x="72.3" y="89.8">Q2</text>
<text x="133.4" y="85.9">100k</text>
<text x="160.5" y="89.8">Q7</text>
<text x="72" y="93">BC547CTFR</text>
<text x="160.2" y="93">BC547CTFR</text>
<text x="211.4" y="94.7">POT1</text>
<text x="20.7" y="100">I2</text>
<text x="60.7" y="100.1">1M</text>
<text x="60.7" y="96.9">R6</text>
<text x="108.9" y="100">I7</text>
<text x="148.9" y="100.1">1M</text>
<text x="148.9" y="96.9">R21</text>
<text x="211" y="97.9">Analog</text>
<text x="21" y="103.2">J2</text>
<text x="109.2" y="103.2">J7</text>
<text x="73" y="131.9">10k</text>
<text x="73" y="128.7">R7</text>
<text x="161.2" y="131.9">10k</text>
<text x="161.2" y="128.7">R22</text>
<text x="45.6" y="135.6">R8</text>
<text x="133.7" y="135.6">R23</text>
<text x="264.6" y="137.4">J13</text>
<text x="45.2" y="138.8">100k</text>
<text x="72.3" y="142.7">Q3</text>
<text x="133.4" y="138.8">100k</text>
<text x="160.5" y="142.7">Q8</text>
<text x="245.6" y="142.3">10</text>
<text x="245.6" y="139.2">R37</text>
<text x="264.3" y="140.6">Config</text>
<text x="284.4" y="142.7">R36</text>
<text x="60.7" y="149.8">R9</text>
<text x="72" y="145.9">BC547CTFR</text>
<text x="148.9" y="149.8">R24</text>
<text x="160.2" y="145.9">BC547CTFR</text>
<text x="284.4" y="145.9">33</text>
<text x="360.9" y="149.4">1</text>
<text x="361.3" y="146.2">SW5</text>
<text x="20.7" y="152.9">I3</text>
<text x="60.7" y="153">1M</text>
<text x="108.9" y="152.9">I8</text>
<text x="148.9" y="153">1M</text>
<text x="21" y="156.1">J3</text>
<text x="109.2" y="156.1">J8</text>
<text x="262.1" y="167">T1</text>
<text x="255.9" y="170.2">TRSOUT1</text>
<text x="73" y="179.8">R10</text>
<text x="161.2" y="179.8">R25</text>
<text x="73" y="183">10k</text>
<text x="161.2" y="183">10k</text>
<text x="245.6" y="183.3">R38</text>
<text x="264.3" y="184.7">Config</text>
<text x="264.6" y="181.5">J14</text>
<text x="363.1" y="185">SW1</text>
<text x="45.2" y="190">100k</text>
<text x="45.6" y="186.8">R11</text>
<text x="133.4" y="190">100k</text>
<text x="133.7" y="186.8">R26</text>
<text x="245.6" y="186.4">10</text>
<text x="284.4" y="190">33</text>
<text x="284.4" y="186.8">R39</text>
<text x="362.7" y="188.2">1</text>
<text x="72" y="197">BC547CTFR</text>
<text x="72.3" y="193.9">Q4</text>
<text x="160.2" y="197">BC547CTFR</text>
<text x="160.5" y="193.9">Q9</text>
<text x="60.7" y="201">R12</text>
<text x="148.9" y="201">R27</text>
<text x="20.7" y="204.1">I4</text>
<text x="21" y="207.3">J4</text>
<text x="60.7" y="204.2">1M</text>
<text x="108.9" y="204.1">I9</text>
<text x="109.2" y="207.3">J9</text>
<text x="148.9" y="204.2">1M</text>
<text x="255.9" y="214.3">TRSOUT2</text>
<text x="262.1" y="211.1">T1</text>
<text x="200.6" y="227">USB Type B</text>
<text x="200.6" y="223.8">USB1</text>
<text x="260.3" y="227">HDR-F-2.54_1x4</text>
<text x="260.3" y="223.8">H1</text>
<text x="71.3" y="231">R13</text>
<text x="159.5" y="231">R28</text>
<text x="43.8" y="237.9">R14</text>
<text x="71.3" y="234.2">10k</text>
<text x="132" y="237.9">R29</text>
<text x="159.5" y="234.2">10k</text>
<text x="237.1" y="239.8">C4</text>
<text x="43.4" y="241.1">100k</text>
<text x="70.6" y="245">Q5</text>
<text x="131.6" y="241.1">100k</text>
<text x="158.7" y="245">Q10</text>
<text x="237.1" y="243">10u</text>
<text x="70.2" y="248.2">BC547CTFR</text>
<text x="158.4" y="248.2">BC547CTFR</text>
<text x="18.9" y="255.2">I5</text>
<text x="58.9" y="255.4">1M</text>
<text x="58.9" y="252.1">R15</text>
<text x="107.1" y="255.2">I10</text>
<text x="147.1" y="255.4">1M</text>
<text x="147.1" y="252.1">R30</text>
<text x="19.3" y="258.4">J5</text>
<text x="107.5" y="258.4">J10</text>
</g>
<g font-size="3.2" fill="#00f">
<text x="294.3" y="37.2">1</text>
<text x="294.3" y="40.7">2</text>
<text x="298.8" y="38.6">GP0</text>
<text x="294.3" y="44.3">3</text>
<text x="294.3" y="47.8">4</text>
<text x="298.8" y="42.2">GP1</text>
<text x="298.8" y="45.7">GND</text>
<text x="325.4" y="45.7">GND</text>
<text x="335.1" y="47.8">37</text>
<text x="335.1" y="44.3">38</text>
<text x="294.3" y="51.3">5</text>
<text x="298.8" y="49.2">GP2</text>
<text x="298.8" y="52.7">GP3</text>
<text x="319.7" y="52.7">3V3OUT</text>
<text x="322.1" y="49.2">3V3EN</text>
<text x="335.1" y="51.3">36</text>
<text x="294.3" y="54.9">6</text>
<text x="294.3" y="58.4">7</text>
<text x="298.8" y="56.3">GP4</text>
<text x="298.8" y="59.8">GP5</text>
<text x="315.6" y="56.3">ADC_VREF</text>
<text x="324.3" y="59.8">GP28</text>
<text x="335.1" y="58.4">34</text>
<text x="335.1" y="54.9">35</text>
<text x="294.3" y="61.9">8</text>
<text x="294.3" y="65.4">9</text>
<text x="298.8" y="63.3">GND</text>
<text x="325.4" y="63.3">GND</text>
<text x="335.1" y="65.4">32</text>
<text x="335.1" y="61.9">33</text>
<text x="292.3" y="69">10</text>
<text x="298.8" y="66.9">GP6</text>
<text x="298.8" y="70.4">GP7</text>
<text x="324.3" y="70.4">GP26</text>
<text x="324.3" y="66.9">GP27</text>
<text x="335.1" y="69">31</text>
<text x="292.3" y="72.5">11</text>
<text x="292.3" y="76">12</text>
<text x="298.8" y="73.9">GP8</text>
<text x="298.8" y="77.4">GP9</text>
<text x="324.3" y="77.4">GP22</text>
<text x="335.1" y="76">29</text>
<text x="292.3" y="79.6">13</text>
<text x="292.3" y="83.1">14</text>
<text x="298.8" y="81">GND</text>
<text x="325.4" y="81">GND</text>
<text x="335.1" y="83.1">27</text>
<text x="335.1" y="79.6">28</text>
<text x="292.3" y="86.6">15</text>
<text x="298.8" y="84.5">GP10</text>
<text x="298.8" y="88">GP11</text>
<text x="324.3" y="88">GP20</text>
<text x="324.3" y="84.5">GP21</text>
<text x="335.1" y="86.6">26</text>
<text x="292.3" y="90.1">16</text>
<text x="292.3" y="93.7">17</text>
<text x="298.8" y="91.5">GP12</text>
<text x="298.8" y="95.1">GP13</text>
<text x="324.3" y="95.1">GP18</text>
<text x="324.3" y="91.5">GP19</text>
<text x="335.1" y="93.7">24</text>
<text x="335.1" y="90.1">25</text>
<text x="292.3" y="97.2">18</text>
<text x="292.3" y="100.7">19</text>
<text x="298.8" y="98.6">GND</text>
<text x="325.4" y="98.6">GND</text>
<text x="335.1" y="100.7">22</text>
<text x="335.1" y="97.2">23</text>
<text x="292.3" y="104.2">20</text>
<text x="298.8" y="102.1">GP14</text>
<text x="298.8" y="105.7">GP15</text>
<text x="324.3" y="102.1">GP17</text>
<text x="324.3" y="105.7">GP16</text>
<text x="335.1" y="104.2">21</text>
<text x="370.4" y="153.6">2</text>
<text x="354.3" y="157.2">1</text>
<text x="356.7" y="157.2">1</text>
<text x="359.5" y="161" transform="rotate(-90 359.5 161)">4</text>
<text x="365.8" y="161" transform="rotate(-90 365.8 161)">5</text>
<text x="366.3" y="160.3">3</text>
<text x="366.6" y="156.8">2</text>
<text x="370.4" y="160.7">3</text>
<text x="357.7" y="164.8" transform="rotate(-90 357.7 164.8)">4</text>
<text x="364.8" y="164.8" transform="rotate(-90 364.8 164.8)">5</text>
<text x="356.1" y="196">1</text>
<text x="358.4" y="196">1</text>
<text x="368.4" y="195.6">2</text>
<text x="372.2" y="192.4">2</text>
<text x="359.5" y="203.6" transform="rotate(-90 359.5 203.6)">4</text>
<text x="361.2" y="199.8" transform="rotate(-90 361.2 199.8)">4</text>
<text x="366.5" y="203.6" transform="rotate(-90 366.5 203.6)">5</text>
<text x="367.6" y="199.8" transform="rotate(-90 367.6 199.8)">5</text>
<text x="368" y="199.1">3</text>
<text x="372.2" y="199.5">3</text>
</g>
<g font-size="3.2">
<text x="382.3" y="77.8">1</text>
<text x="382.3" y="81.3">2</text>
<text x="382.3" y="84.8">3</text>
<text x="382.3" y="88.4">4</text>
<text x="382.3" y="91.9">5</text>
<text x="382.3" y="95.4">6</text>
<text x="382.3" y="99">7</text>
<text x="382.3" y="102.5">8</text>
<text x="261.1" y="146.2">1</text>
<text x="261.1" y="149.8">3</text>
<text x="269.6" y="146.2">2</text>
<text x="269.6" y="149.8">4</text>
<text x="261.1" y="190.3">1</text>
<text x="269.6" y="190.3">2</text>
<text x="261.1" y="193.9">3</text>
<text x="269.6" y="193.9">4</text>
<text x="262.4" y="232.3">1</text>
<text x="262.4" y="236.5">2</text>
<text x="262.4" y="240.1">3</text>
<text x="262.4" y="243.6">4</text>
</g>
<g font-size="1.8" fill="#00f">
<text x="200.2" y="232.7">VCC</text>
<text x="206.4" y="231.2">1</text>
<text x="201.1" y="239.7">D+</text>
<text x="201.7" y="236.2">D-</text>
<text x="206.4" y="234.8">2</text>
<text x="206.4" y="238.3">3</text>
<text x="199.9" y="243.2">GND</text>
<text x="206.4" y="241.8">4</text>
<text x="206.4" y="245.4">5</text>
<text x="201.5" y="246.8">EH</text>
</g>
</svg>
